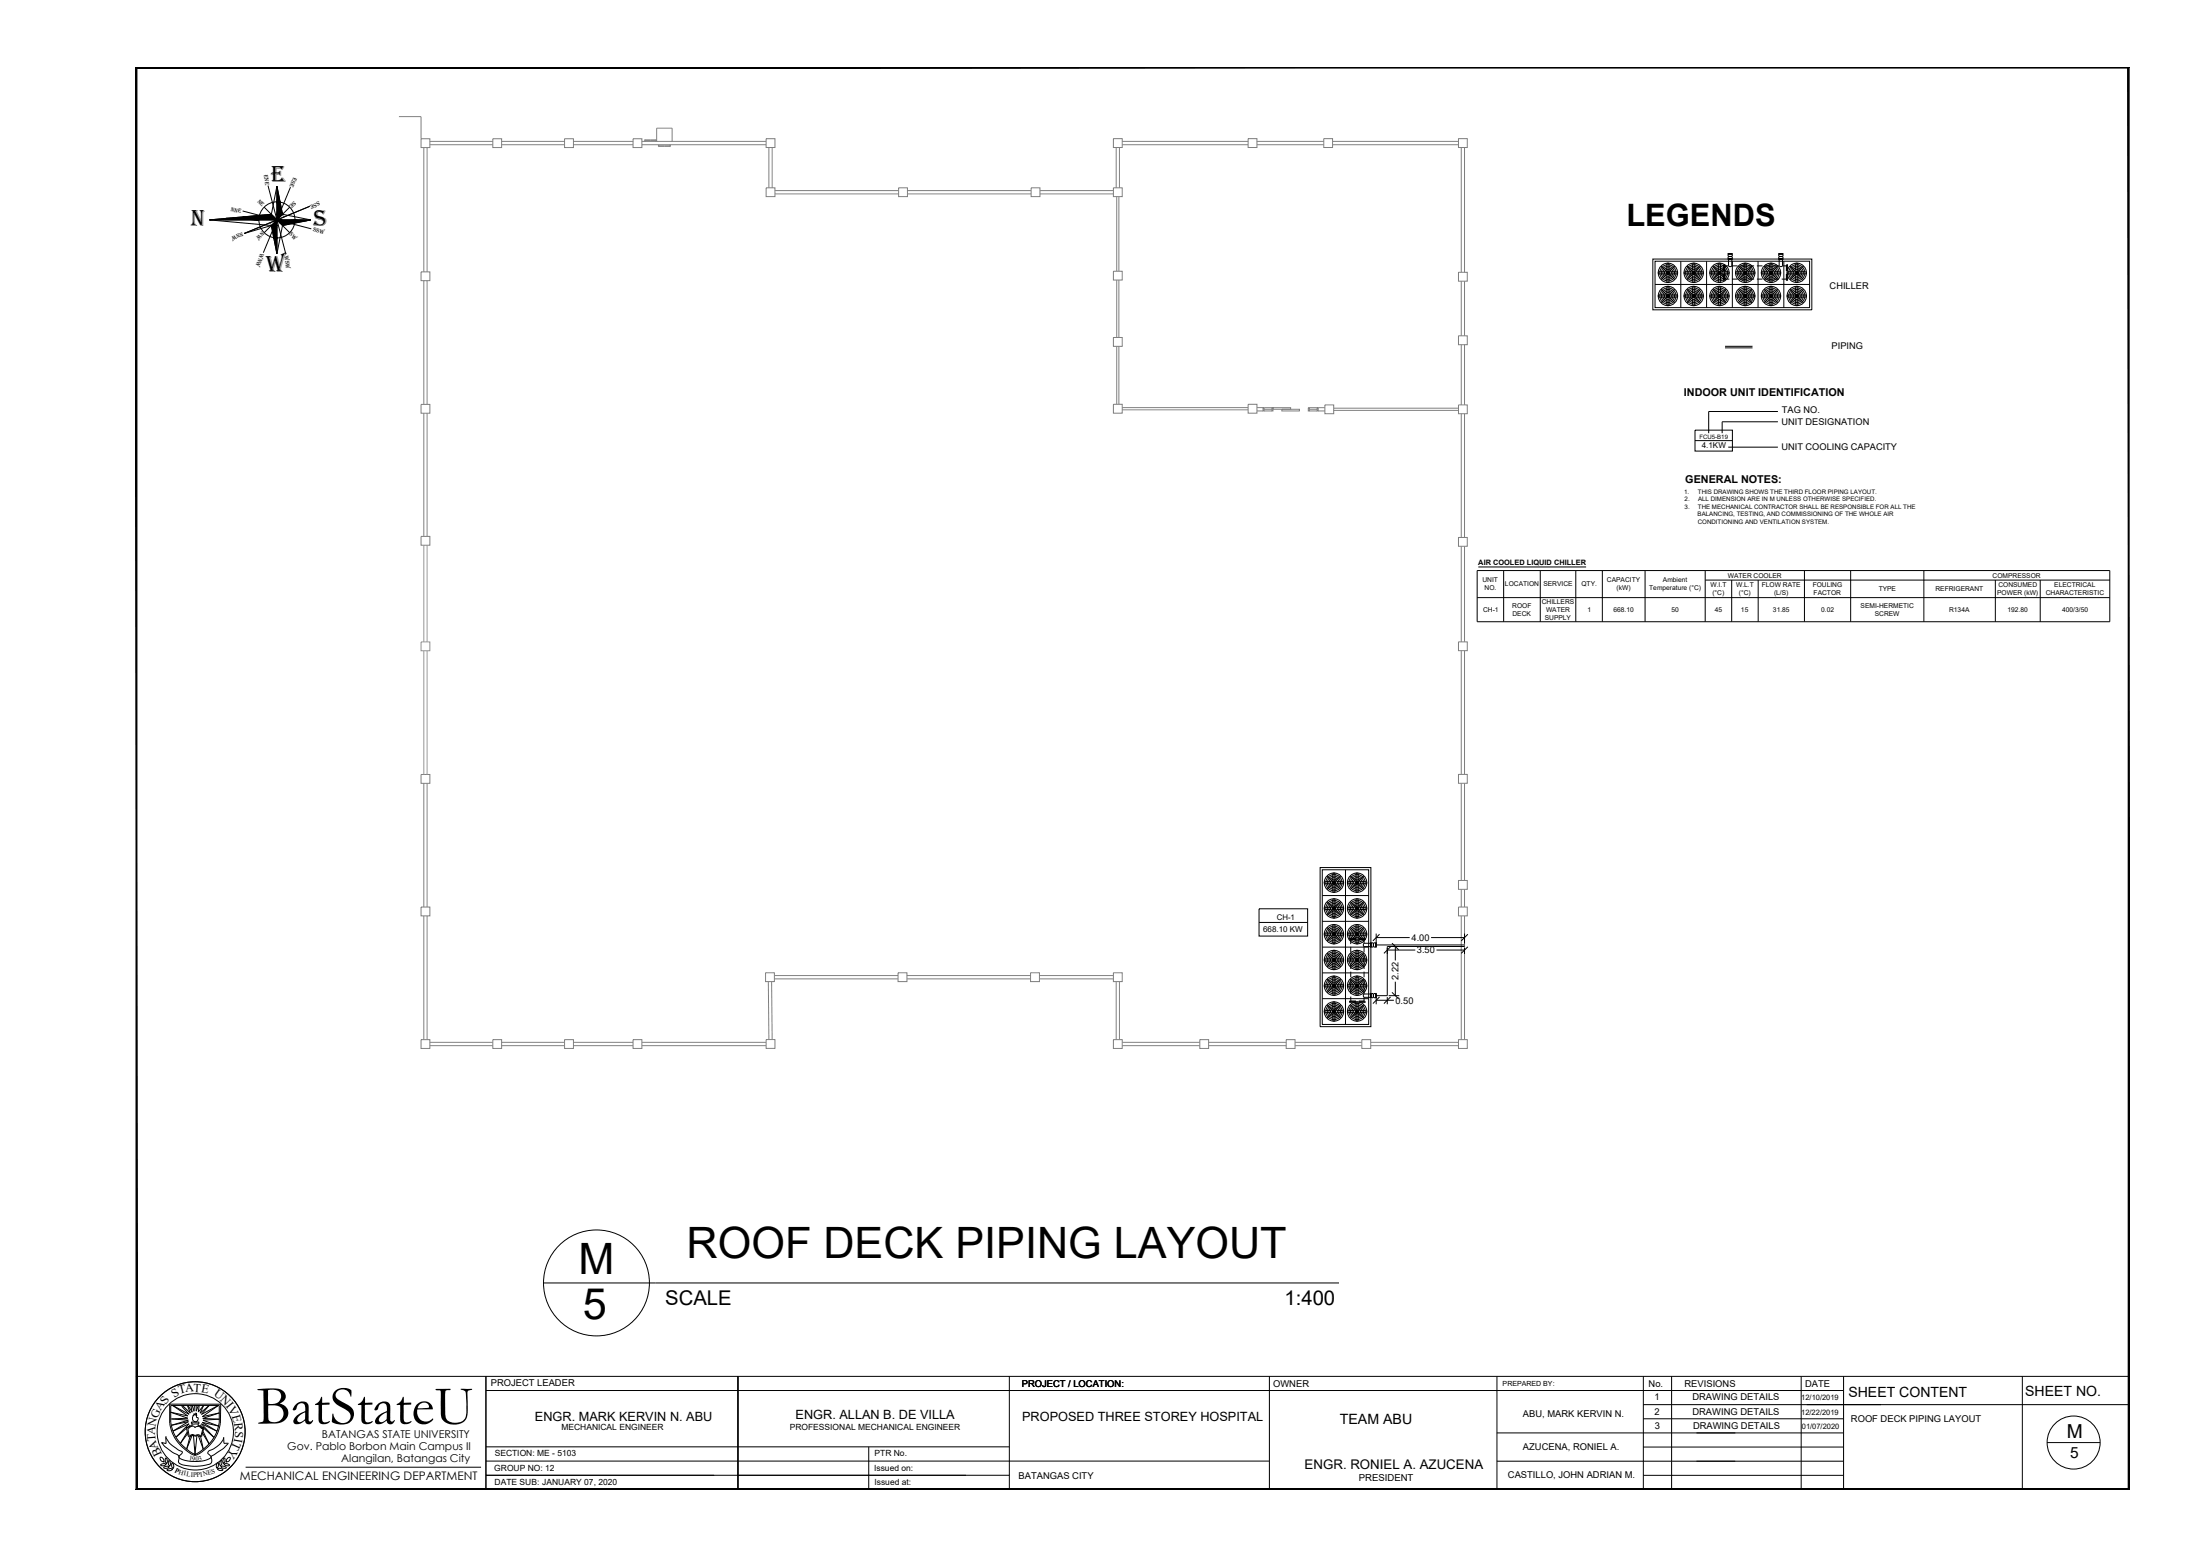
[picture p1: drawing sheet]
<svg xmlns="http://www.w3.org/2000/svg" width="420mm" height="297mm" viewBox="0 0 420 297" stroke-linecap="round" stroke-linejoin="round" font-family="sans-serif">
<!-- layer: 0 -->
<g fill="none" stroke="#808080" stroke-width=".19">
<path d="M76.2 22.3h4.2v4.2M80.4 26.5h1.7v1.7h-1.7zM80.9 28.2v23.7M81.6 28.2v23.7M82.1 27.6h12M82.1 27h12M94.1 26.5h1.7v1.7h-1.7zM95.8 27.6h12M95.8 27h12M107.8 26.5h1.7v1.7h-1.7zM109.5 27.6h11.4M109.5 27h11.4"/>
<path d="M120.9 26.5h1.7v1.7h-1.7zM122.6 27.6h23.7M122.6 27h23.7M123.2 26.8h2.1M123.2 26.7v.3M125.3 26.7v.3M125.4 26.7h-2.3v.3M125.8 27.6v.4v-.4M125.8 27.9h2.1M127.9 27.6v.4l.1-.4M128.4 27v-2.5h-3v2.5M146.3 26.5h1.7v1.7h-1.7z"/>
<path d="M146.3 35.9h1.7v1.6h-1.7zM146.8 28.2v7.7M147.5 28.2v7.7M148 37h23.6M148 36.4h23.6M171.6 35.9h1.7v1.6h-1.7zM173.3 37h23.6M173.3 36.4h23.6M196.9 35.9h1.7v1.6h-1.7zM198.6 37h14M198.6 36.4h14M212.6 35.9h1.7v1.6h-1.7z"/>
<path d="M212.6 26.5h1.7v1.7h-1.7zM213.2 28.2v7.7M213.3 37.5v14.3M213.7 37.5v14.3M213.8 28.2v7.7M214.3 27.6h24.1M214.3 27h24.1M238.4 26.5h1.7v1.7h-1.7zM240.1 27.6h12.7M240.1 27h12.7M252.8 26.5h1.7v1.7h-1.7zM254.5 27.6h24"/>
<path d="M254.5 27h24M278.5 26.5h1.7v1.7h-1.7zM279.1 28.2v23.8M279.7 28.2v23.8M80.4 51.9h1.7v1.7h-1.7zM80.9 53.6v23.6M81.6 53.6v23.6M212.6 51.8h1.7v1.7h-1.7zM213.3 53.5v10.9M213.7 53.5v10.9M278.5 52h1.7v1.7h-1.7zM279.1 53.7v10.4"/>
<path d="M279.7 53.7v10.4M80.4 77.2h1.7v1.7h-1.7zM80.9 78.9v23.5M81.6 78.9v23.5M212.6 64.4h1.7v1.7h-1.7zM212.6 77.2h1.7v1.7h-1.7zM213.3 66.1v11.1M213.7 66.1v11.1M214.3 78.2h24.1M214.3 77.8h24.1M238.4 77.2h1.7v1.7h-1.7zM240.1 77.8h1.1"/>
<path d="M240.1 78.5h1.1M241.2 77.8h.2v.7h-.2zM241.4 77.8h1.5M241.4 78.1h1.5M241.4 78.5h1.5M242.9 77.8h.2v.7h-.2zM243.1 77.8h3.4v.3h-3.4zM244.8 78.1h3.4v.4h-3.4zM249.9 77.8h.2v.7h-.2zM250.1 77.8h1.4M250.1 78.1h1.4M250.1 78.5h1.4"/>
<path d="M251.5 77.8h.3v.7h-.3zM251.8 77.8h1.2M251.8 78.5h1.2M253 77.3h1.7v1.7h-1.7zM254.7 78.3h23.8M254.7 77.9h23.8M278.5 64.1h1.7v1.7h-1.7zM278.5 77.3h1.7v1.7h-1.7zM279.1 65.8v11.5M279.1 79v23.6M279.7 65.8v11.5M279.7 79v23.6"/>
<path d="M80.4 102.4h1.7v1.7h-1.7zM278.5 102.6h1.7v1.7h-1.7zM279.1 104.3v18.2M279.7 104.3v18.2M278.5 122.5h1.7v1.7h-1.7zM279.1 124.2v23.6M279.7 124.2v23.6M80.4 147.8h1.7v1.7h-1.7zM80.9 149.5v23.7M81.6 149.5v23.7M278.5 147.8h1.7v1.7h-1.7zM279.1 149.5v18.6"/>
<path d="M279.7 149.5v18.6M80.4 173.2h1.7v1.6h-1.7zM80.9 174.8v23.7M81.6 174.8v23.7M278.5 173.2h1.7v1.6h-1.7zM278.5 168.1h1.7v1.7h-1.7zM279.1 169.8v3.4M279.1 174.8v23.7M279.7 169.8v3.4M279.7 174.8v23.7M80.4 198.5h1.7v1.6h-1.7zM82.1 199.6h12"/>
<path d="M82.1 199h12M94.1 198.5h1.7v1.6h-1.7zM95.8 199.6h12M95.8 199h12M107.8 198.5h1.7v1.6h-1.7zM109.5 199.6h11.4M109.5 199h11.4M120.9 198.5h1.7v1.6h-1.7zM122.6 199.6h23.7M122.6 199h23.7M146.2 185.7h1.7v1.7h-1.7zM146.3 198.5h1.7v1.6h-1.7z"/>
<path d="M146.7 187.4l.1 11.1M147.4 187.4l.1 11M147.9 186.9h23.6M147.9 186.2h23.6M171.5 185.7h1.7v1.7h-1.7zM173.2 186.9h23.6M173.2 186.2h23.6M196.8 185.7h1.7v1.7h-1.7zM198.5 186.9h14.1M198.5 186.2h14.1M212.6 185.7h1.7v1.7h-1.7zM212.6 198.5h1.7v1.6h-1.7z"/>
<path d="M213.2 187.4v11.1M213.8 187.4v11.1M214.3 199.6h14.8M214.3 199h14.8M229.1 198.5h1.7v1.6h-1.7zM230.8 199.6h14.8M230.8 199h14.8M245.6 198.5h1.7v1.6h-1.7zM247.3 199.6h12.8M247.3 199h12.8M260.1 198.5h1.7v1.6h-1.7zM261.8 199.6h16.7"/>
<path d="M261.8 199h16.7M278.5 198.5h1.7v1.6h-1.7z"/>
</g>
<path d="M80.9 104.1v18.4M81.6 104.1v18.4M80.4 122.5h1.7v1.7h-1.7zM80.9 124.2v23.6M81.6 124.2v23.6" fill="none" stroke="#989898" stroke-width=".19"/>
<!-- layer: 12- EQUIPMENT PIPING -->
<g fill="none" stroke="#000" stroke-width=".19">
<path d="M315.7 49.5h30.3v9.6h-30.3zM316.1 49.9h29.5v8.8h-29.5zM316.1 54.3h29.5M316.7 56.5l.2 .2M316.7 52.1l.2 .2M316.9 51.9h1.1l.2 .2M316.9 56.3h1.1l.2 .2-.2 .2h-1.1M316.9 56.3l-.2 .2M316.9 51.9l-.2 .2M317.2 55.2l2.6 2.6M317.2 50.8l2.6 2.6M318.2 52.2h.1"/>
<path d="M318.2 52.1h.1M318.2 52.1l-.2 .2h-1.1M318.2 52.2l.3 .2M318.3 56.6h-.1l.1 .1 .2 .1v-.1M318.3 57l.2-.2 .2 .2v1.2l-.2 .2-.2-.3v-1.1M318.3 56l.3 .2 .1-.2v-1.1l-.2-.2-.2 .2v1.1M318.3 52.6l.3-.2 .1 .2v1.1l-.2 .2-.2-.2v-1.1M318.5 56.3v-.1l-.2 .1-.1 .1h.1M318.5 51.9v-.1l-.2 .1-.1 .1h.1M318.5 52.3v.1M318.6 56.3v-.1l.2 .1v.1h-.1M318.6 51.9v-.1l.2 .1v.1h-.1"/>
<path d="M318.6 52.3v.1M318.7 56.6h.1v.1l-.2 .1v-.1M318.7 52.2h.2M318.7 50.4v1.2l-.1 .2-.3-.2M318.7 50.5l-.2-.3-.2 .3v1.1M318.8 52.2l-.2 .2M318.9 52.1h.1M318.9 52.1l.1-.2h1.2l.2 .2-.2 .2h-1.2l-.1-.2M319.8 55.2l-2.6 2.6M319.8 50.8l-2.6 2.6M320.4 56.5l-.2-.2h-1.2l-.1 .2 .1 .2h1.2l.2-.2M321 49.9v8.8"/>
<path d="M321.6 56.5l.2 .2M321.6 56.5l.2-.2h1.2l.2 .2-.2 .2h-1.2M321.6 52.1l.2 .2h1.2l.2-.2M321.8 51.9h1.2l.2 .2M321.8 51.9l-.2 .2M322.2 55.2l2.6 2.6M322.2 50.8l2.6 2.6M323.1 52.2h.2M323.2 52.1h.1M323.2 52.2l.2 .2M323.3 56v-1.1l.2-.2 .2 .2v1.1l-.2 .2M323.3 56.6h-.1v.1l.2 .1v-.1"/>
<path d="M323.3 56l.2 .2M323.3 51.6l.2 .2M323.4 56.3v-.1l-.2 .1v.1h.1M323.4 51.9v-.1l-.2 .1v.1h.1M323.4 52.3v.1M323.4 56.8h.1M323.4 56.2h.1M323.4 51.8h.1M323.4 52.4h.1M323.5 56.8l-.2 .2M323.5 52.4l-.2 .2M323.5 56.8l.2 .2v1.2l-.2 .2-.2-.3v-1.1"/>
<path d="M323.5 52.4l.2 .2v1.1l-.2 .2-.2-.2v-1.1M323.5 56.3v-.1l.2 .1 .1 .1h-.2M323.5 51.9v-.1l.2 .1 .1 .1h-.2M323.5 52.3v.1M323.6 56.6h.2l-.1 .1-.2 .1v-.1M323.6 52.2h.2M323.7 50.4v1.2l-.2 .2M323.7 50.5l-.2-.3-.2 .3v1.1M323.8 52.2l-.3 .2M323.8 52.1h.1M323.8 52.1l.2-.2h1.1l.2 .2-.2 .2h-1.1l-.2-.2M324.8 55.2l-2.6 2.6"/>
<path d="M324.8 50.8l-2.6 2.6M325.3 56.5l-.2-.2h-1.1l-.2 .2 .2 .2h1.1l.2-.2M325.9 49.9v8.8M326.5 56.5l.3 .2M326.5 56.5l.2-.2h1.2l.2 .2-.2 .2h-1.2M326.5 52.1l.2 .2h1.2l.2-.2M326.7 51.9h1.2l.2 .2M326.8 51.9l-.3 .2M327.1 55.2l2.6 2.6M327.1 50.8l2.6 2.6M328.1 56.6h.1M328.1 56.4h.1"/>
<path d="M328.1 52h.1M328.1 52.2h.1M328.1 52.1h.1M328.1 56.6l.2 .2v-.1M328.1 52.2l.2 .2M328.2 54.7h.2l.2 .2v1.1l-.2 .2-.2-.2zM328.2 56.9h.3l.1 .1v1.1l-.2 .3-.2-.3zM328.2 52.4h.3l.1 .2v1.1l-.2 .2-.2-.2zM328.3 56.3v-.1l-.2 .2M328.3 51.9v-.1l-.2 .2M328.3 52.3v.1M328.4 56.8h.1"/>
<path d="M328.4 56.2h.1M328.4 51.8h.1M328.4 52.4h.1M328.5 56.3v-.1l.1 .1 .1 .1h-.1M328.5 51.9v-.1l.1 .1 .1 .1h-.1M328.5 52.3v.1M328.6 56.6h.1l-.1 .1-.1 .1v-.1M328.6 52.2h.1M328.6 50.5l-.2-.3-.2 .3v1.1l.2 .2M328.6 50.4v1.2l-.2 .2M328.7 52.1h.1M328.7 52.2l-.2 .2"/>
<path d="M328.7 52.1l.2-.2h1.1l.2 .2-.2 .2h-1.1l-.2-.2M329.2 52.3v1.2h.2v-1.2v1h.9M329.7 55.2l-2.6 2.6M329.7 50.8l-2.6 2.6M330 48.4l.9 .1zM330 49.4l.9 .1zM330 49.5h.9M330 48.5h.9M330.1 48.5v.4M330.1 49h.7h-.7M330.1 49h.1M330.1 49v.4"/>
<path d="M330.1 50.8h-.7v1v-1.3h-.2v1.3M330.1 50.8v-1.3h.7v1.3M330.1 50.8a.42 .42 0 0 0 .7 0M330.2 56.5l-.2-.2h-1.1l-.2 .2 .2 .2h1.1l.2-.2M330.8 50.8h1M330.8 49v.4M330.8 48.5v.4M330.8 53.3h1M330.8 49.9v8.8M331.5 56.5l.2 .2M331.5 52.1l.2 .2h1.1M331.6 56.7h1.2"/>
<path d="M331.6 51.9h1.2M331.7 51.9l-.2 .2M332 55.2l2.6 2.6M332 50.8l2.6 2.6M332.4 53.3h1M332.4 50.8h1M332.8 56.3h-1.1l-.2 .2M332.8 56.3l.2 .2-.2 .2M332.8 51.9l.2 .2M333 56.6h.1M333 56.4h.1M333 52h.1"/>
<path d="M333 52.2h.1M333 52.1l-.2 .2M333 52.1h.1M333 56.6l.2 .2v-.1M333 52.2l.2 .2M333.2 56.9l.1-.1 .2 .2v1.1l-.2 .3-.2-.3zM333.2 52.4h.1l.2 .2v1.1l-.2 .2-.2-.2zM333.2 54.7h.1l.2 .2v1.1l-.2 .2-.2-.2zM333.2 56.3v-.1l-.2 .2M333.2 51.9v-.1l-.2 .2M333.2 52.3v.1M333.4 51.8v.1"/>
<path d="M333.4 52.3v.1M333.4 56.2v.1M333.4 56.7v.1M333.4 56.2l.2 .2h-.1M333.4 51.8l.2 .2h-.1M333.5 56.6h.1l-.2 .2M333.5 52.2h.1M333.5 50.4v1.2l-.2 .2-.2-.2v-1.1l.2-.3 .2 .3M333.6 52.1h.1M333.6 52.2l-.2 .2M333.6 52.1l.2-.2h1.1l.3 .2-.2 .2h-1.2l-.2-.2M333.9 53.3h1.1"/>
<path d="M333.9 50.8h1.1M334.6 55.2l-2.6 2.6M334.6 50.8l-2.6 2.6M335.2 56.5l-.2-.2h-1.2l-.2 .2 .2 .2h1.1l.3-.2M335.5 53.3h1.1M335.5 50.8h1.1M335.8 49.9v8.8M336.4 56.5l.2 .2M336.4 52.1l.2 .2h1.1M336.6 56.7h1.1M336.6 51.9h1.1M336.6 51.9l-.2 .2"/>
<path d="M336.9 55.2l2.6 2.6M336.9 50.8l2.6 2.6M337.1 53.3h1.1M337.1 50.8h1.1M337.7 56.3h-1.1l-.2 .2M337.7 56.3l.2 .2-.2 .2M337.7 51.9l.2 .2M337.9 56.6h.1M337.9 56.4h.1M337.9 52h.1M337.9 52.2h.1M337.9 52.1l-.2 .2"/>
<path d="M337.9 52.1h.1M337.9 56.6l.3 .2-.1-.1M337.9 52.2l.3 .2M338 50.5v1.1M338 52.6v1.1M338 54.9v1.1M338 57v1.1M338 54.9l.2-.2 .2 .2v1.1l-.2 .2M338 50.5l.2-.3 .2 .3M338 56l.2 .2M338 51.6l.2 .2M338.1 56.3l.1-.1-.3 .2"/>
<path d="M338.1 51.9l.1-.1-.3 .2M338.1 52.3v.1M338.2 56.8h.1M338.2 56.2h.1M338.2 51.8h.1M338.2 52.4h.1M338.2 56.8l-.2 .2M338.2 52.4l-.2 .2M338.2 56.8l.2 .2v1.2l-.2 .2-.2-.3M338.2 52.4l.2 .2v1.1l-.2 .2-.2-.2M338.3 51.8v.1M338.3 52.3v.1"/>
<path d="M338.3 56.2v.1M338.3 56.7v.1M338.3 56.2l.2 .2M338.3 51.8l.2 .2M338.4 56.6h.1M338.4 56.4h.1M338.4 52h.1M338.4 52.2h.1M338.4 50.4v1.2l-.2 .2M338.5 52.1h.1M338.5 56.5h.1M338.5 56.6l-.2 .2"/>
<path d="M338.5 52.2l-.2 .2M338.5 56.5l.2-.2h1.2l.2 .2M338.5 52.1l.2-.2h1.2l.2 .2-.2 .2h-1.2l-.2-.2M338.7 53.3h1M338.7 50.8h1.1M339.5 55.2l-2.6 2.6M339.5 50.8l-2.6 2.6M339.7 49.5h.9M339.7 49.4l.9 .1zM339.7 48.5h.9M339.7 48.4l.9 .1zM339.8 48.5v.4"/>
<path d="M339.8 50.8v-1.3h.6v1.3M339.8 50.8a.42 .42 0 0 0 .6 0M339.8 49v.4M340.1 56.5l-.2 .2h-1.2l-.2-.2M340.4 50.8h.8v1v-1.3h.2v1.3M340.4 49l.1 .4M340.4 49h-.6h.6M340.4 49h.1M340.5 48.5l-.1 .4M340.7 49.9v8.8M341.3 56.5l.2 .2M341.3 52.1l.2 .2h1.2l.1-.2"/>
<path d="M341.4 52.3v1.2h-.2v-1.2v1h-.9M341.5 51.9h1.2l.1 .2M341.5 51.9l-.2 .2M341.8 55.2l2.6 2.6M341.8 50.8l2.6 2.6M342.8 56.6h.2M342.8 56.4h.2M342.8 52h.2M342.8 52.2h.2M342.8 52.1h.1M342.8 56.5h.1M342.8 56.5l-.1-.2h-1.2l-.2 .2"/>
<path d="M342.8 56.5l-.1 .2h-1.2M342.8 56.6l.3 .2v-.1M342.8 52.2l.3 .2M343 56.9h.3v.1l.1 1.1-.3 .3-.2-.3zM343 52.4h.3v.2l.1 1.1-.3 .2-.2-.2zM343 54.7h.1l.3 .2-.1 1.1-.1 .2-.3-.2zM343.1 56.3v-.1l-.3 .2M343.1 51.9v-.1l-.3 .2M343.1 52.3v.1M343.1 56.8h.1M343.1 56.2h.1M343.1 51.8h.1"/>
<path d="M343.1 52.4h.1M343.2 56.3v-.1l.3 .2M343.2 51.9v-.1l.3 .2M343.2 52.3v.1M343.3 56.6h.2M343.3 56.4h.2M343.3 52h.2M343.3 52.2h.2M343.3 50.4v1.2l-.1 .2M343.4 50.5l-.3-.3-.2 .3v1.1l.2 .2M343.5 52.1h.1M343.5 56.5h.1"/>
<path d="M343.5 56.6l-.3 .2v-.1M343.5 52.2l-.3 .2M343.5 52.1l.1 .2h1.2M343.5 52.1l.1-.2h1.2l.2 .2-.2 .2M344.4 55.2l-2.6 2.6M344.4 50.8l-2.6 2.6M344.8 56.3l.2 .2M344.8 56.3h-1.2l-.1 .2M345 56.5l-.2 .2h-1.2l-.1-.2M252.1 165.6h9.7v30.4h-9.7zM252.5 166h8.9v29.6h-8.9zM252.5 171h8.9"/>
<path d="M252.5 175.9h8.9M253.1 173.6h1.1M253.1 178.5h1.1M253.4 167.2l2.7 2.6M253.4 172.1l2.7 2.6M253.4 177l2.7 2.6M254.4 168.4h.2M254.4 168.5l-.2-.2h-1.1l-.2 .2 .2 .2M254.4 168.5l-.2 .2h-1.1M254.4 173.4l-.2-.2h-1.1l-.2 .2 .2 .2M254.4 173.4l-.2 .2M254.4 178.3l-.2-.2h-1.1l-.2 .2 .2 .2"/>
<path d="M254.4 178.4l-.2 .1M254.4 168.5h.1M254.4 173.4h.1M254.4 178.3v.1M254.5 180l.1-1.2 .2-.1 .2 .1v1.2M254.6 168l.1 .2M254.6 180l.2 .2 .2-.2M254.6 168.6h-.1l.2 .2M254.6 173.5h-.1l.2 .2v-.1M254.6 178.4h-.1l.2 .2v-.1M254.6 176.6l.2-.1 .2 .2v1.1l-.2 .2-.3-.2zM254.7 178.2v-.2l-.2 .3h.1"/>
<path d="M254.7 168.2v.1M254.7 168.7v.1M254.7 173.1v.1M254.7 168.2l-.2 .2M254.7 173.1l-.2 .2h.1M254.7 168.2h.1M254.7 173.1h.1M254.8 166.7l-.2 .2-.1 1.1M254.8 171.6l-.2 .2-.1 1.1 .2 .2M254.8 166.7l.2 .2v1.1M254.8 171.6l.2 .2v1.1l-.2 .2M254.8 178.2v-.2l.2 .1 .1 .2h-.2"/>
<path d="M254.8 168.2v.1M254.8 168.7v.1M254.8 173.1v.1M254.8 168.2l.3 .2M254.8 173.1l.3 .2h-.2M254.9 168.6h.2l-.3 .2M254.9 173.5h.2l-.1 .1-.2 .1v-.1M254.9 178.4h.2l-.1 .2h-.2v-.1M254.9 168.4h.2M255 168l-.2 .2M255 170.1l-.2 .2-.3-.2 .1-1.1 .1-.2 .3 .2v1.1M255 175.1l-.2 .2-.3-.2 .1-1.2 .1-.2 .3 .2v1.2"/>
<path d="M255.1 168.5h.1M255.1 173.4h.1M255.1 178.3v.1M255.1 173.4l.2-.2h1.1l.2 .2-.2 .2h-1.2M255.1 173.4l.2 .2M255.1 178.3l.2-.2h1.1l.2 .2-.2 .2M255.1 178.4l.2 .1M255.1 168.3h1.3l.2 .2-.2 .2h-1.2l-.1-.2zM255.2 178.5h1.2M256.1 167.2l-2.7 2.6M256.1 172.1l-2.7 2.6M256.1 177l-2.7 2.6"/>
<path d="M257 166v29.6M257.4 168.4l1.3-.1 .2 .2-.2 .2h-1.1l-.3-.2zM257.5 178.5h1.2M257.9 167.2l2.6 2.6M257.9 172.1l2.6 2.6M257.9 177l2.6 2.6M258.9 168.4h.1M258.9 173.4l-.2-.2h-1.2l-.2 .2 .3 .2h1.1M258.9 173.4l-.2 .2M258.9 178.3l-.2-.2h-1.2l-.2 .2 .3 .2M258.9 178.4l-.2 .1M258.9 168.5h.1"/>
<path d="M258.9 173.4h.1M258.9 178.3v.1M259 170.1l.2 .2 .2-.2v-1.1l-.2-.2-.2 .2v1.1M259 175.1l.2 .2 .2-.2v-1.2l-.2-.2-.2 .2v1.2M259 180l.2 .2 .2-.2M259 179.1h-1.2v.2h1.2h-1v.9M259 168l.2 .2M259 168.6h-.1l.2 .2M259 173.5h-.1l.1 .1 .1 .1v-.1M259 178.4h-.1l.1 .2h.1v-.1M259 176.6l.2-.1 .2 .2v1.1l-.2 .2-.2-.2zM259.1 178.2v-.2l-.1 .1-.1 .2h.1"/>
<path d="M259.1 168.2v.1M259.1 168.7v.1M259.1 173.1v.1M259.1 168.2l-.2 .2M259.1 173.1l-.2 .2h.1M259.2 168.2h.1M259.2 173.1h.1M259.2 166.7l-.2 .2v1.1M259.2 171.6l-.2 .2v1.1l.2 .2M259.2 166.7l.2 .2v1.1M259.2 171.6l.2 .2v1.1l-.2 .2M259.2 178.2l.1-.2 .1 .1 .1 .2h-.1"/>
<path d="M259.2 168.2v.1M259.2 168.7v.1M259.2 173.1v.1M259.3 168.2l.2 .2M259.3 173.1l.2 .2h-.1M259.4 168.6h.1l-.2 .2M259.4 173.5h.1l-.1 .1-.1 .1-.1-.1M259.4 178.4h.1l-.1 .2h-.1l-.1-.1M259.4 168.4h.1M259.4 180v-1.2l-.2-.1-.2 .1v1.2M259.4 168l-.2 .2M259.5 173.4l.2 .2"/>
<path d="M259.5 178.4l.2 .1M259.5 168.5h.1M259.5 173.4h.1M259.5 178.3v.1M259.5 179.1h1.2v.2h-1.2h1v.8h1.3v.6h-1.3M259.7 178.5h1.1M260.5 167.2l-2.6 2.6M260.5 172.1l-2.6 2.6M260.5 177l-2.6 2.6M260.8 168.3h-1.1l-.2 .2M260.8 173.2h-1.1l-.2 .2M260.8 178.1h-1.1l-.2 .2"/>
<path d="M260.8 168.3l.2 .2-.2 .2h-1.1l-.2-.2M260.8 173.2l.2 .2-.2 .2h-1.1M260.8 178.1l.2 .2-.2 .2M261.8 180l.1 .8zM262.7 180l.1 .8zM262.8 180v.8M252.5 180.8h8.9M252.5 185.7h8.9M252.5 190.6h8.9M253.1 183.5h1.1M253.1 188.4l-.2-.2 .2-.2h1.1l.2 .2-.2 .2h-1.1M253.1 193.3l-.2-.2 .2-.2h1.1l.2 .2-.2 .2h-1.1"/>
<path d="M253.4 182l2.7 2.6M253.4 186.9l2.7 2.6M253.4 191.8l2.7 2.6M254.2 183.5l.2-.2-.2-.2h-1.1l-.2 .2 .2 .2M254.5 194.7l.1-1.1 .2-.2 .2 .2v1.2M254.6 194.7l.2 .2 .2-.2M254.6 183.3h-.1l.2 .3v-.2M254.6 188.3l-.1-.1v.2l.2 .1v-.1M254.6 193.2h-.1v.1l.2 .1v-.1M254.6 181.5l.2-.1 .2 .2v1.2l-.2 .2-.3-.2zM254.6 186.4l.2-.1 .2 .2v1.2l-.2 .2-.3-.2zM254.6 191.3l.2-.1 .2 .3v1.1l-.2 .2-.3-.2z"/>
<path d="M254.7 183.1v-.1l-.2 .2h.1M254.7 188v-.1l-.2 .2h.1M254.7 192.9v-.1l-.2 .2h.1M254.8 183.1v-.1h.2l.1 .2h-.2M254.8 188v-.1l.2 .1 .1 .1h-.2M254.8 192.9v-.1l.2 .1 .1 .1h-.2M254.9 183.3h.2l-.1 .2-.2 .1v-.2M254.9 188.3l.2-.1-.3 .3v-.1M254.9 193.2h.2l-.3 .2v-.1M255 184.9l-.2 .2-.3-.2 .1-1.1 .1-.2 .3 .2v1.1M255 189.8l-.2 .2-.3-.2 .1-1.1 .1-.2 .3 .2v1.1M255.1 188h1.3l.2 .2-.2 .2h-1.1l-.2-.2z"/>
<path d="M255.1 193l1.3-.1 .2 .2-.2 .2h-1.1l-.2-.2zM255.2 183.5h1.2M255.3 183.5l-.2-.2 .2-.2h1.1l.2 .2-.2 .2M256.1 182l-2.7 2.6M256.1 186.9l-2.7 2.6M256.1 191.8l-2.7 2.6M257.4 188h1.3l.2 .2-.2 .2h-1.1l-.3-.2zM257.4 192.9h1.3l.2 .2-.2 .2h-1.1l-.3-.2zM257.5 183.5h1.2M257.9 182l2.6 2.6M257.9 186.9l2.6 2.6M257.9 191.8l2.6 2.6"/>
<path d="M258 190.2v.9h1h-1.2v.2h1.2M258 180.7v1.1M258 182.3v1.1M258 183.9v1.1M258 185.5v1M258 187.1v1M258 188.7v1M258.7 183.5l.2-.2-.2-.2h-1.2l-.2 .2 .3 .2M259 184.9l.2 .2 .2-.2v-1.1l-.2-.2-.2 .2v1.1M259 189.8l.2 .2 .2-.2v-1.1l-.2-.2-.2 .2v1.1M259 194.7l.2 .2 .2-.2M259 183.3h-.1l.1 .2 .1 .1v-.2"/>
<path d="M259 188.3l-.1-.1 .1 .2 .1 .1v-.1M259 193.2h-.1l.1 .1 .1 .1v-.1M259 181.5l.2-.1 .2 .2v1.2l-.2 .2-.2-.2zM259 186.4l.2-.1 .2 .3v1.1l-.2 .2-.2-.2zM259 191.3l.2-.1 .2 .3v1.1l-.2 .2-.2-.2zM259.1 183.1v-.1h-.1l-.1 .2h.1M259.1 188v-.1l-.1 .1-.1 .1h.1M259.1 192.9v-.1l-.1 .1-.1 .1h.1M259.2 183.1l.1-.1h.1l.1 .2h-.1M259.2 188l.1-.1 .1 .1 .1 .1h-.1M259.2 192.9l.1-.1 .1 .1 .1 .1h-.1M259.4 183.3h.1l-.1 .2-.1 .1-.1-.2"/>
<path d="M259.4 188.3l.1-.1-.1 .2-.1 .1-.1-.1M259.4 193.2h.1l-.1 .1-.1 .1-.1-.1M259.4 194.7v-1.1l-.2-.2-.2 .2v1.2M259.7 183.5h1.1M260.5 182l-2.6 2.6M260.5 186.9l-2.6 2.6M260.5 191.8l-2.6 2.6M260.5 180.1a.42 .42 0 0 0 0 .6M260.5 189.8a.42 .42 0 0 0 0 .6M260.5 190.4v.7h-1h1.2v.2h-1.2M260.5 189.8h1.3v.6h-1.3M260.5 180.7v1.1"/>
<path d="M260.5 182.3v1.1M260.5 183.9v1.1M260.5 185.5v1M260.5 187.1v1M260.5 188.7v1.1M260.8 183.1h-1.1l-.2 .1 .2 .3M260.8 183.1l.2 .2-.2 .2M260.8 188l.2 .2-.2 .2h-1.1l-.2-.2 .2-.2h1.1M260.8 192.9l.2 .2-.2 .2h-1.1l-.2-.2 .2-.2h1.1M261.8 189.6l.1 .9zM261.9 180l.4 .1M261.9 189.7h.4"/>
<path d="M261.9 190.4h.5M262.3 189.7v.7zM262.3 180.7h-.4M262.3 180.1v.6M262.3 180.7h.1M262.4 180l-.1 .1M262.4 189.7h-.1M262.4 180.7h.3M262.4 190.4h.3M262.7 189.6l.1 .9zM262.7 180l-.3 .1M262.7 189.7h-.3"/>
<path d="M262.8 189.6v.9"/>
<circle cx="318.5" cy="56.5" r=".21"/>
<circle cx="318.5" cy="52.1" r=".21"/>
<circle cx="318.5" cy="56.5" r=".66"/>
<circle cx="318.5" cy="52.1" r=".66"/>
<circle cx="318.5" cy="56.5" r=".96"/>
<circle cx="318.5" cy="52.1" r=".96"/>
<circle cx="318.5" cy="52.1" r="1.25"/>
<circle cx="318.5" cy="56.5" r="1.25"/>
<circle cx="318.5" cy="56.5" r="1.55"/>
<circle cx="318.5" cy="52.1" r="1.55"/>
<circle cx="318.5" cy="56.5" r="1.85"/>
<circle cx="318.5" cy="52.1" r="1.85"/>
<circle cx="323.5" cy="56.5" r=".21"/>
<circle cx="323.5" cy="52.1" r=".21"/>
<circle cx="323.5" cy="56.5" r=".66"/>
<circle cx="323.5" cy="52.1" r=".66"/>
<circle cx="323.5" cy="56.5" r=".96"/>
<circle cx="323.5" cy="52.1" r=".96"/>
<circle cx="323.5" cy="56.5" r="1.25"/>
<circle cx="323.5" cy="52.1" r="1.25"/>
<circle cx="323.5" cy="56.5" r="1.55"/>
<circle cx="323.5" cy="52.1" r="1.55"/>
<circle cx="323.5" cy="56.5" r="1.85"/>
<circle cx="323.5" cy="52.1" r="1.85"/>
<circle cx="328.4" cy="56.5" r=".21"/>
<circle cx="328.4" cy="52.1" r=".21"/>
<circle cx="328.4" cy="56.5" r=".66"/>
<circle cx="328.4" cy="52.1" r=".66"/>
<circle cx="328.4" cy="56.5" r=".96"/>
<circle cx="328.4" cy="52.1" r=".96"/>
<circle cx="328.4" cy="52.1" r="1.25"/>
<circle cx="328.4" cy="56.5" r="1.25"/>
<circle cx="328.4" cy="56.5" r="1.55"/>
<circle cx="328.4" cy="52.1" r="1.55"/>
<circle cx="328.4" cy="56.5" r="1.85"/>
<circle cx="328.4" cy="52.1" r="1.85"/>
<circle cx="333.3" cy="56.5" r=".21"/>
<circle cx="333.3" cy="52.1" r=".21"/>
<circle cx="333.3" cy="56.5" r=".66"/>
<circle cx="333.3" cy="52.1" r=".66"/>
<circle cx="333.3" cy="56.5" r=".96"/>
<circle cx="333.3" cy="52.1" r=".96"/>
<circle cx="333.3" cy="56.5" r="1.25"/>
<circle cx="333.3" cy="52.1" r="1.25"/>
<circle cx="333.3" cy="56.5" r="1.55"/>
<circle cx="333.3" cy="52.1" r="1.55"/>
<circle cx="333.3" cy="52.1" r="1.85"/>
<circle cx="333.3" cy="56.5" r="1.85"/>
<circle cx="338.2" cy="56.5" r=".21"/>
<circle cx="338.2" cy="52.1" r=".21"/>
<circle cx="338.2" cy="56.5" r=".66"/>
<circle cx="338.2" cy="52.1" r=".66"/>
<circle cx="338.2" cy="56.5" r=".96"/>
<circle cx="338.2" cy="52.1" r=".96"/>
<circle cx="338.2" cy="56.5" r="1.25"/>
<circle cx="338.2" cy="52.1" r="1.25"/>
<circle cx="338.2" cy="56.5" r="1.55"/>
<circle cx="338.2" cy="52.1" r="1.55"/>
<circle cx="338.2" cy="56.5" r="1.85"/>
<circle cx="338.2" cy="52.1" r="1.85"/>
<circle cx="343.1" cy="56.5" r=".21"/>
<circle cx="343.1" cy="52.1" r=".21"/>
<circle cx="343.1" cy="56.5" r=".66"/>
<circle cx="343.1" cy="52.1" r=".66"/>
<circle cx="343.1" cy="52.1" r=".96"/>
<circle cx="343.1" cy="56.5" r=".96"/>
<circle cx="343.1" cy="56.5" r="1.25"/>
<circle cx="343.1" cy="52.1" r="1.25"/>
<circle cx="343.1" cy="56.5" r="1.55"/>
<circle cx="343.1" cy="52.1" r="1.55"/>
<circle cx="343.1" cy="56.5" r="1.85"/>
<circle cx="343.1" cy="52.1" r="1.85"/>
<circle cx="254.8" cy="168.5" r="1.55"/>
<circle cx="254.8" cy="173.4" r="1.55"/>
<circle cx="254.8" cy="178.3" r="1.55"/>
<circle cx="254.8" cy="168.5" r="1.25"/>
<circle cx="254.8" cy="178.3" r="1.25"/>
<circle cx="254.8" cy="173.4" r="1.25"/>
<circle cx="254.8" cy="168.5" r=".96"/>
<circle cx="254.8" cy="173.4" r=".96"/>
<circle cx="254.8" cy="178.3" r=".96"/>
<circle cx="254.8" cy="178.3" r=".66"/>
<circle cx="254.8" cy="173.4" r=".66"/>
<circle cx="254.8" cy="168.5" r=".66"/>
<circle cx="254.8" cy="173.4" r=".21"/>
<circle cx="254.8" cy="168.5" r=".21"/>
<circle cx="254.8" cy="178.3" r=".21"/>
<circle cx="254.8" cy="178.3" r="1.85"/>
<circle cx="254.8" cy="168.5" r="1.85"/>
<circle cx="254.8" cy="173.4" r="1.85"/>
<circle cx="259.2" cy="168.5" r="1.55"/>
<circle cx="259.2" cy="173.4" r="1.55"/>
<circle cx="259.2" cy="178.3" r="1.55"/>
<circle cx="259.2" cy="178.3" r="1.25"/>
<circle cx="259.2" cy="168.5" r="1.25"/>
<circle cx="259.2" cy="173.4" r="1.25"/>
<circle cx="259.2" cy="173.4" r=".96"/>
<circle cx="259.2" cy="168.5" r=".96"/>
<circle cx="259.2" cy="178.3" r=".96"/>
<circle cx="259.2" cy="178.3" r=".66"/>
<circle cx="259.2" cy="168.5" r=".66"/>
<circle cx="259.2" cy="173.4" r=".66"/>
<circle cx="259.2" cy="168.5" r=".21"/>
<circle cx="259.2" cy="173.4" r=".21"/>
<circle cx="259.2" cy="178.3" r=".21"/>
<circle cx="259.2" cy="173.4" r="1.85"/>
<circle cx="259.2" cy="178.3" r="1.85"/>
<circle cx="259.2" cy="168.5" r="1.85"/>
<circle cx="254.8" cy="183.3" r="1.55"/>
<circle cx="254.8" cy="193.1" r="1.55"/>
<circle cx="254.8" cy="188.2" r="1.55"/>
<circle cx="254.8" cy="188.2" r="1.25"/>
<circle cx="254.8" cy="193.1" r="1.25"/>
<circle cx="254.8" cy="183.3" r="1.25"/>
<circle cx="254.8" cy="193.1" r=".96"/>
<circle cx="254.8" cy="183.3" r=".96"/>
<circle cx="254.8" cy="188.2" r=".96"/>
<circle cx="254.8" cy="183.3" r=".66"/>
<circle cx="254.8" cy="188.2" r=".66"/>
<circle cx="254.8" cy="193.1" r=".66"/>
<circle cx="254.8" cy="183.3" r=".21"/>
<circle cx="254.8" cy="188.2" r=".21"/>
<circle cx="254.8" cy="193.1" r=".21"/>
<circle cx="254.8" cy="183.3" r="1.85"/>
<circle cx="254.8" cy="193.1" r="1.85"/>
<circle cx="254.8" cy="188.2" r="1.85"/>
<circle cx="259.2" cy="193.1" r="1.55"/>
<circle cx="259.2" cy="183.3" r="1.55"/>
<circle cx="259.2" cy="188.2" r="1.55"/>
<circle cx="259.2" cy="193.1" r="1.25"/>
<circle cx="259.2" cy="183.3" r="1.25"/>
<circle cx="259.2" cy="188.2" r="1.25"/>
<circle cx="259.2" cy="193.1" r=".96"/>
<circle cx="259.2" cy="188.2" r=".96"/>
<circle cx="259.2" cy="183.3" r=".96"/>
<circle cx="259.2" cy="188.2" r=".66"/>
<circle cx="259.2" cy="183.3" r=".66"/>
<circle cx="259.2" cy="193.1" r=".66"/>
<circle cx="259.2" cy="193.1" r=".21"/>
<circle cx="259.2" cy="188.2" r=".21"/>
<circle cx="259.2" cy="183.3" r=".21"/>
<circle cx="259.2" cy="183.3" r="1.85"/>
<circle cx="259.2" cy="188.2" r="1.85"/>
<circle cx="259.2" cy="193.1" r="1.85"/>
</g>
<!-- layer: 0 -->
<g fill="none" stroke="#000" stroke-width=".19">
<path d="M282.1 108.9h120.8v9.8h-120.8zM282.1 114.1h120.8M282.3 108.2h20.6M287.2 108.9v9.8M294.2 108.9v9.8M300.9 108.9v9.8M306 108.9v9.8M314.2 108.9v9.8M325.7 110.7h77.2M325.7 108.9v9.8M330.7 110.7v8M335.8 110.7v8"/>
<path d="M344.6 108.9v9.8M353.4 108.9v9.8M367.4 108.9v9.8M381.1 110.7v8M389.6 110.7v8M263.5 178.3l-1.3 1.3M280.3 178.3l-1.2 1.3M263.5 190.3l-1.3 1.3M265.6 180.7l-1.3 1.3M265.6 190.3l-1.3 1.3M265.8 180.1l1.3 1.2M265.8 189.4l1.3 1.3"/>
<path d="M280.3 180.7l-1.2 1.3M103.8 244.9h151.9"/>
<circle cx="113.9" cy="244.9" r="10.1"/>
</g>
<!-- layer: fcu line -->
<path d="M329.4 66.1h5.3M262.8 180.4h16.9" fill="none" stroke="#000" stroke-width=".19"/>
<!-- layer: fcu return -->
<path d="M329.4 66.4h5.3M279.7 180.7h-14.8v9.4h-2.1" fill="none" stroke="#000" stroke-width=".19"/>
<!-- layer: Legends -->
<g fill="none" stroke="#000" stroke-width=".19">
<path d="M339.5 78.6h-13.2v4.1M323.7 82.1h7.2v4h-7.2zM323.7 84.1h7.2M330.1 85.4h9.4M339.5 80.5h-10.6v2.2M240.5 173.5h9.2v5.2h-9.2zM240.5 176.1h9.2M262.8 178.2v1.9M262.8 179h6.4M273.3 179h6.4M279.7 178.2v1.9M262.8 191h3.4"/>
<path d="M262.8 190.3v1.4M264.9 181v1.1M264.9 190.3v1.4M264.9 181.4h5.4M265.2 180.7h2M265.2 190.1h2M266.5 180.7v2.7M266.5 187.4v2.7M274.3 181.4h5.4M279.7 181v1.1"/>
</g>
<!-- layer: template -->
<path d="M26 284.3h380.6l-.2-.1zM26 284.3l.2-.1h380.2zM26 12.8v271.5l.2-.1zM26 12.8l.2 .2v271.2zM26 12.8l.2 .2 380.4-.2zM26.2 13l380.4-.2-.2 .2zM406.6 12.8l-.2 .2 .2 271.3zM406.4 13l.2 271.3-.2-.1z" fill="#000" stroke="#000" stroke-width=".19"/>
<g fill="none" stroke="#000" stroke-width=".19">
<path d="M26 262.7h380.6M31.2 279l.1 .1a.61 .61 0 0 0-.7-.8v.1a.7 .7 0 0 0 .7 .7M31.7 274.4v1.2l-.8-.2M31.7 279.5a.58 .58 0 0 1-1 .1l.1-.1a.7 .7 0 0 1 .9 .1M31.7 274.3v.1l.3 .5a6.5 6.5 0 0 0 2.4 2.1 .37 .37 0 0 1 .4 .2 .37 .37 0 0 1-.3 .5l-.2 .1a.41 .41 0 0 0-.1 .5 .41 .41 0 0 0 .5 .3 6.6 6.6 0 0 0 5.6-.4v-.2l-.3-.3a.48 .48 0 0 1-.3-.6 .48 .48 0 0 1 .6-.3 3.7 3.7 0 0 0 2.4-2.4l.1 1.1h.8a7.7 7.7 0 0 1-2.8 2.3l-.4 .2-.1 .2a.85 .85 0 0 1-.5 1.4 8.7 8.7 0 0 1-5.5-.2l-.2-.4 .1-.5a.78 .78 0 0 0-.8-1l-1.8-1.3-.7-.8h.2M31.8 274.3h-.1M31.9 279.4h-.1a.84 .84 0 0 1-.2-1 .49 .49 0 0 1 .4 .7l-.2 .3M32.4 268.1h9.8l-.1 3.6a8 8 0 0 1-4.9 6.1 8.1 8.1 0 0 1-4.8-6.1zM32.5 279.9h-.1a.82 .82 0 0 1-.2-1 .62 .62 0 0 1 .2 1M35.8 273.4l-1.3 2.1 1.3-1.8M35.8 268.3l.6 1.5-1.5-1.5-.2 .2 1.4 1.5-3.1-1.7 2.9 2-3.4-.7 3.4 1.1-3.2 .2 3.3 .2-3.3 1 3.3-.7-3 1.8 3.1-1.4-2.5 2.6 2.7-2.3M35.9 272.7l.3-.2a.72 .72 0 0 1 1.1 0 .85 .85 0 0 1 1.3 .2h.1l-.3 1.4-.4-.2-.8 .1-.4-.2-.5 .3h-.2z"/>
<path d="M35.9 268.3l.8 1.3-.2-1.2 .2-.1 .4 1.1v-1.1M36.6 271.4v.1a.32 .32 0 0 0 .1 .4 .32 .32 0 0 0 .4 0l.6-.1a.19 .19 0 0 0 .3-.1 .19 .19 0 0 0-.1-.2h-1.3M36.7 272.1v.1l-1.1 .3 .4 1.7a.37 .37 0 0 0 .6-.1l.7 .1a.75 .75 0 0 1 1 0h.2l.4-1.6-.4-.1-.4-.3-.3-.1M36.7 271.8v.4M36.7 274l-1.1 2.6 .7-2.3M37.1 277.7a8.1 8.1 0 0 0 4.8-6.1v-3.3h-9.3v3.3a8 8 0 0 0 4.8 6.1M37.1 269.9l.3 .2v-.3l.2 .4a.31 .31 0 0 0-.1 .3 .31 .31 0 0 0 .3 .2l-.2 .6-.4 .1a.77 .77 0 0 1-.2-1.3zM37.1 276.2h.3M37.1 276.3h.3M37.2 276.6h.1M37.4 276.5h-.2M37.5 268.3v1.1l.4-1.1"/>
<path d="M37.6 274.1l-.4 3.5-.2-3.5M37.8 271.8v.4M37.9 274.1l.9 2.6-.5-2.5M38 268.3l-.1 1.3 1-1.3-.7 1.5 1.7-1.5-1.4 1.7 3.2-1.7-3.1 2.1 3.3-.7-3.2 1.1 3.2 .1-3.1 .2 2.9 1.1-3.1-.7 2.8 1.7-2.9-1.4 2.4 2.6-2.7-2.4M38.8 273.3l1.1 2.3-1.2-2M41.5 279.3l.1-.1a.47 .47 0 0 1 .1 .7l-.3 .4-.1-.5zM42 279.8h.1a.7 .7 0 0 0 .1-1l-.2 .6 .1 .4M42.2 280l.5 .3a.34 .34 0 0 0 .5-.2h-.1a.7 .7 0 0 0-.9-.1M42.6 279.4l.1-.1a.7 .7 0 0 0 .1-1l-.2 .6 .1 .5M42.8 279.5l.5 .3a.34 .34 0 0 0 .5-.1v-.1a.74 .74 0 0 0-1 0M43.3 279l-.1 .1a.62 .62 0 0 1 .8-.8v.1a.75 .75 0 0 1-.8 .7M92.8 278.9h149.6"/>
<path d="M92.8 262.7v21.6M92.8 265.4h259.3M92.8 276.2h100M140.9 262.7v21.6M165.9 276.2v8.1M192.8 262.7v21.6M242.4 262.7v21.6M285.9 278.9h66.2M285.9 273.5h66.2M285.9 262.7v21.6M313.8 270.8h38.3M313.8 268.1h92.8"/>
<path d="M313.8 262.7v21.6M313.8 276.2h38.3M319.2 262.7v21.6M344 262.7v21.6M352.1 262.7v21.6M386.2 262.7v21.6M391 275.4h10.1M32.3 280l-.5 .3a.31 .31 0 0 1-.3 .1 .31 .31 0 0 1-.2-.3v-.1a.72 .72 0 0 1 1 .1M32.9 280.5a.57 .57 0 0 1-.5 .3 .57 .57 0 0 1-.5-.3h.1a.69 .69 0 0 1 .9 0M33.1 280.3h-.1a.7 .7 0 0 1 0-1l.2 .5-.1 .5M41.5 280.4a.57 .57 0 0 0 .5 .4 .57 .57 0 0 0 .5-.3 .74 .74 0 0 0-1 0M46.9 280.1h45"/>
<path d="M92.8 281.6h100M313.8 281.6h38.3"/>
<circle cx="37.3" cy="273.3" r="9.5"/>
<circle cx="37.3" cy="273.3" r="7.3"/>
<circle cx="396" cy="275.4" r="5.1"/>
</g>
<!-- layer: PATHS -->
<g fill="#000" stroke="#000" stroke-width=".19">
<path d="M52.9 35.5l.6 3h-.6zM52.9 38.5h.3zM52.9 38.5h.6zM49.6 41.1l2.2-.2 .2 .2zM52.3 45.4h.3zM52.3 45.4h.6zM52.9 40.9h1.1l-.8 .8zM52.9 42v.3h-.3zM53.2 42.3h3.1v.3zM56.3 42h3.1l-1.6 .3z"/>
<path d="M52.9 38.5h.6zM53.2 38.5l.3 .1z"/>
<path d="M52.9 38.5l.6 .1zM52.9 38.5l.6 .1z"/>
<path d="M52.9 38.6l1.1 2.3-.5-2.3zM52.9 38.6l1.1 2.3h-1.1z"/>
<path d="M43.2 41.7l6.2 .3 .1-.3zM40 42l3.2-.3 6.2 .3z"/>
<path d="M46.4 41.4l3.1 .3v-.3zM43.2 41.7l3.2-.3 3.1 .3z"/>
<path d="M49.6 41.1h2.4l.3 .3zM49.6 41.1l-.1 .3h2.8zM46.4 41.4l3.2-.3-.1 .3z"/>
<path d="M52.3 45.4h.6zM52.6 45.4h.3z"/>
<path d="M52.3 45.4h.6zM52.3 45.4h.6v3z"/>
<path d="M49.5 41.4l3.1 .3-.3-.3zM49.5 41.4l3.1 .3h-3.1z"/>
<path d="M49.5 41.7l3.4 .3-.3-.3zM49.5 41.7l3.4 .3h-3.5z"/>
<path d="M52.9 40.9v.8h.3zM52.9 41.7h.3l-.3 .3z"/>
<path d="M52.6 42.3l.3 .7v-.7zM51.8 43l.8-.7 .3 .7z"/>
<path d="M51.8 43l1.1 2.4v-2.4zM51.8 43l1.1 2.4h-.6z"/>
<path d="M53.2 42.3l.3 .3h2.8zM53.5 42.6h2.8l-2.3 .4z"/>
<path d="M56.3 42v.3h1.5zM56.3 42.3h1.5l-1.5 .3z"/>
<path d="M52.9 42l3.4 .3v-.3zM52.9 42l3.4 .3h-3.1z"/>
</g>
<g fill="none" stroke="#000" stroke-width=".19">
<path d="M50.5 39.5l2.4 2.5M51.2 35.4l3.4 13.1M52.9 35.5v12.9M52.9 35.5l1.1 5.4 5.4 1.1M52.9 35.5l-1.1 5.4-11.8 1.1M55.3 39.5l-2.4 2.5M55.5 35.7l-5.2 12.5M59.2 39.4l-12.6 5.2M40 42h19.4M40 42l11.8 1M46.3 40.3l13.1 3.4M51.8 43l1.1 5.4"/>
<path d="M51.8 43l-5.1 1.6M52.9 42l-2.4 2.4M52.9 42l2.4 2.4M59.4 42l-5.4 1-1.1 5.4"/>
<circle cx="52.9" cy="42" r="3.4"/>
</g>
<text font-size="10.6" x="49" y="271.8">BatStateU</text>
<g font-size="8.2">
<text x="110.5" y="243.1">M</text>
<text x="131.1" y="240.2">ROOF DECK PIPING LAYOUT</text>
<text x="111.3" y="251.9">5</text>
</g>
<text font-size="5.9" x="310.6" y="43.2">LEGENDS</text>
<g font-size="4.5">
<text x="51.8" y="34.7">E</text>
<text x="36.5" y="43.1">N</text>
<text x="59.9" y="43.1">S</text>
<text x="50.9" y="52">W</text>
</g>
<g font-size="3.9">
<text x="127" y="249.1">SCALE</text>
<text x="245.3" y="249.1">1:400</text>
</g>
<text font-size="3.7" x="394.7" y="274.6">M</text>
<text font-size="2.9" x="395.3" y="278.3">5</text>
<g font-size="2.7">
<text x="353" y="266.7">SHEET CONTENT</text>
<text x="386.8" y="266.4">SHEET NO.</text>
<text x="255.9" y="271.9">TEAM ABU</text>
</g>
<text font-size="2.5" x="249.2" y="280.5">ENGR. RONIEL A. AZUCENA</text>
<g font-size="2.4">
<text x="102.2" y="271.2">ENGR. MARK KERVIN N. ABU</text>
<text x="151.9" y="270.9">ENGR. ALLAN B. DE VILLA</text>
<text x="195.2" y="271.3">PROPOSED THREE STOREY HOSPITAL</text>
</g>
<g font-size="2.3">
<text x="30.6" y="269.4" transform="rotate(-56 30.6 269.4)">A</text>
<text x="31.7" y="268.1" transform="rotate(-57 31.7 268.1)">S</text>
<text x="33.3" y="266.8" transform="rotate(-33 33.3 266.8)">S</text>
<text x="34.3" y="266.2" transform="rotate(-15 34.3 266.2)">T</text>
<text x="35.4" y="265.8" transform="rotate(-6 35.4 265.8)">A</text>
<text x="36.9" y="265.7" transform="rotate(3 36.9 265.7)">T</text>
<text x="38.4" y="265.8" transform="rotate(11 38.4 265.8)">E</text>
<text x="40.7" y="266.4" transform="rotate(36 40.7 266.4)">U</text>
<text x="41.9" y="267.3" transform="rotate(46 41.9 267.3)">N</text>
<text x="43.1" y="268.4" transform="rotate(52 43.1 268.4)">I</text>
<text x="43.5" y="268.9" transform="rotate(62 43.5 268.9)">V</text>
<text x="29.6" y="274" transform="rotate(-85 29.6 274)">A</text>
<text x="29.7" y="272.3" transform="rotate(-78 29.7 272.3)">N</text>
<text x="29.8" y="275.1" transform="rotate(-94 29.8 275.1)">T</text>
<text x="30.1" y="270.9" transform="rotate(-66 30.1 270.9)">G</text>
<text x="44.3" y="270.3" transform="rotate(75 44.3 270.3)">E</text>
<text x="44.7" y="275.2" transform="rotate(114 44.7 275.2)">T</text>
<text x="44.7" y="271.7" transform="rotate(84 44.7 271.7)">R</text>
<text x="44.8" y="274.5" transform="rotate(100 44.8 274.5)">I</text>
<text x="44.9" y="273.2" transform="rotate(94 44.9 273.2)">S</text>
<text x="30.3" y="276.5" transform="rotate(-110 30.3 276.5)">A</text>
<text x="31" y="277.7" transform="rotate(-115 31 277.7)">B</text>
<text x="44.1" y="276.5" transform="rotate(122 44.1 276.5)">Y</text>
<text x="45.8" y="282.6">MECHANICAL ENGINEERING DEPARTMENT</text>
</g>
<g font-size="2.1">
<text x="321.6" y="75.6">INDOOR UNIT IDENTIFICATION</text>
<text x="321.9" y="92.2">GENERAL NOTES:</text>
<text x="61.5" y="274.5">BATANGAS STATE UNIVERSITY</text>
<text x="54.9" y="276.8">Gov. Pablo Borbon Main Campus II</text>
<text x="65.2" y="279.1">Alangilan, Batangas City</text>
</g>
<g font-size="1.8">
<text x="349.4" y="55.2">CHILLER</text>
<text x="349.8" y="66.7">PIPING</text>
<text x="340.2" y="81.1">UNIT DESIGNATION</text>
<text x="340.3" y="78.9">TAG NO.</text>
<text x="340.2" y="85.9">UNIT COOLING CAPACITY</text>
<text x="269.6" y="179.6">4.00</text>
<text x="270.6" y="182">3.50</text>
<text x="266.5" y="191.6">0.50</text>
<text x="267.1" y="187.1" transform="rotate(-90 267.1 187.1)">2.22</text>
<text x="93.7" y="264.6">PROJECT LEADER</text>
<text x="195.1" y="264.7">PROJECT / LOCATION:</text>
<text x="243.2" y="264.7">OWNER</text>
<text x="314.9" y="264.7">No.</text>
<text x="316" y="267.3">1</text>
<text x="321.7" y="264.7">REVISIONS</text>
<text x="323.2" y="267.4">DRAWING DETAILS</text>
<text x="344.7" y="264.7">DATE</text>
<text x="290.9" y="270.5">ABU, MARK KERVIN N.</text>
<text x="316" y="270.2">2</text>
<text x="316.1" y="272.8">3</text>
<text x="323.2" y="270.2">DRAWING DETAILS</text>
<text x="323.3" y="272.8">DRAWING DETAILS</text>
<text x="353.5" y="271.4">ROOF DECK PIPING LAYOUT</text>
<text x="290.9" y="276.8">AZUCENA, RONIEL A.</text>
<text x="194.5" y="282.4">BATANGAS CITY</text>
<text x="259.5" y="282.8">PRESIDENT</text>
<text x="288" y="282.1">CASTILLO, JOHN ADRIAN M.</text>
</g>
<g font-size="1.6">
<text x="107.2" y="273">MECHANICAL ENGINEER</text>
<text x="150.8" y="273">PROFESSIONAL MECHANICAL ENGINEER</text>
<text x="94.4" y="280.8">GROUP NO: 12</text>
<text x="94.5" y="278">SECTION: ME - 5103</text>
<text x="166.9" y="280.8">Issued on:</text>
<text x="167" y="278">PTR No.</text>
<text x="94.5" y="283.6">DATE SUB: JANUARY 07, 2020</text>
<text x="167" y="283.6">Issued at:</text>
</g>
<g font-size="1.5">
<text x="325" y="85.6">4.1KW</text>
<text x="241.2" y="177.8">668.10 KW</text>
<text x="243.8" y="175.6">CH-1</text>
</g>
<g font-size="1.4">
<text x="282.3" y="107.9">AIR COOLED LIQUID CHILLER</text>
<text x="344" y="267.3">12/10/2019</text>
<text x="344" y="270.2">12/22/2019</text>
<text x="344.1" y="272.8">01/07/2020</text>
</g>
<g font-size="1.3">
<text x="283.1" y="111.2">UNIT</text>
<text x="283.5" y="112.7">NO.</text>
<text x="287.4" y="112">LOCATION</text>
<text x="294.8" y="112">SERVICE</text>
<text x="302" y="111.9">QTY.</text>
<text x="306.9" y="111.1">CAPACITY</text>
<text x="308.7" y="112.6">(kW)</text>
<text x="315" y="112.6">Temperature (°C)</text>
<text x="317.6" y="111.1">Ambient</text>
<text x="326.7" y="112">W.I.T</text>
<text x="327" y="113.5">(°C)</text>
<text x="330" y="110.3">WATER COOLER</text>
<text x="331.6" y="112">W.L.T</text>
<text x="332.1" y="113.5">(°C)</text>
<text x="336.5" y="112">FLOW RATE</text>
<text x="338.8" y="113.5">(L/S)</text>
<text x="346.2" y="112.1">FOULING</text>
<text x="346.4" y="113.6">FACTOR</text>
<text x="358.8" y="112.9">TYPE</text>
<text x="369.6" y="112.9">REFRIGERANT</text>
<text x="380.6" y="110.3">COMPRESSOR</text>
<text x="381.4" y="113.5">POWER (kW)</text>
<text x="381.6" y="112">CONSUMED</text>
<text x="390.7" y="113.6">CHARACTERISTIC</text>
<text x="392.3" y="112.1">ELECTRICAL</text>
<text x="283.2" y="116.8">CH-1</text>
<text x="288.8" y="116.1">ROOF</text>
<text x="288.9" y="117.6">DECK</text>
<text x="294.4" y="115.3">CHILLERS</text>
<text x="295" y="118.4">SUPPLY</text>
<text x="295.3" y="116.8">WATER</text>
<text x="303.2" y="116.8">1</text>
<text x="308.2" y="116.8">668.10</text>
<text x="319.2" y="116.8">50</text>
<text x="327.5" y="116.8">45</text>
<text x="332.5" y="116.8">15</text>
<text x="338.6" y="116.8">31.85</text>
<text x="347.8" y="116.8">0.02</text>
<text x="355.3" y="116.1">SEMI-HERMETIC</text>
<text x="358" y="117.6">SCREW</text>
<text x="372.2" y="116.8">R134A</text>
<text x="383.4" y="116.8">192.80</text>
<text x="393.8" y="116.8">400/3/50</text>
<text x="287" y="264.6">PREPARED BY:</text>
<text x="33.3" y="280.9" transform="rotate(28 33.3 280.9)">P</text>
<text x="34" y="281.3" transform="rotate(18 34 281.3)">H</text>
<text x="35" y="281.6" transform="rotate(10 35 281.6)">I</text>
<text x="35.6" y="281.7" transform="rotate(9 35.6 281.7)">L</text>
<text x="36.1" y="278.7" transform="rotate(9 36.1 278.7)">1</text>
<text x="36.4" y="281.9" transform="rotate(1 36.4 281.9)">I</text>
<text x="36.7" y="278.8">90</text>
<text x="36.9" y="281.9">P</text>
<text x="37.6" y="281.9" transform="rotate(-8 37.6 281.9)">PI</text>
<text x="38" y="278.8" transform="rotate(-15 38 278.8)">3</text>
<text x="38.8" y="281.8" transform="rotate(-13 38.8 281.8)">N</text>
<text x="39.8" y="281.6" transform="rotate(-14 39.8 281.6)">ES</text>
</g>
<g font-size="1.2">
<text x="324.6" y="83.7">FCU5-B19</text>
<text x="321.6" y="94.3">1.</text>
<text x="321.7" y="95.7">2.</text>
<text x="324.3" y="94.3">THIS DRAWING SHOWS THE THIRD FLOOR PIPING LAYOUT.</text>
<text x="324.3" y="95.7">ALL DIMENSION ARE IN M UNLESS OTHERWISE SPECIFIED.</text>
<text x="321.7" y="97.1">3.</text>
<text x="324.2" y="98.5">BALANCING, TESTING, AND COMMISSIONING OF THE WHOLE AIR</text>
<text x="324.2" y="99.9">CONDITIONING AND VENTILATION SYSTEM.</text>
<text x="324.3" y="97.1">THE MECHANICAL CONTRACTOR SHALL BE RESPONSIBLE FOR ALL THE</text>
</g>
<g font-size="1.1">
<text x="50.4" y="33.3" transform="rotate(81 50.4 33.3)">ene</text>
<text x="56" y="33.7" transform="rotate(112 56 33.7)">ese</text>
<text x="44" y="40.2" transform="rotate(14 44 40.2)">nne</text>
<text x="49.1" y="38.5" transform="rotate(45 49.1 38.5)">nE</text>
<text x="56.1" y="38.3" transform="rotate(135 56.1 38.3)">se</text>
<text x="60.9" y="38.4" transform="rotate(157 60.9 38.4)">sse</text>
<text x="46.2" y="44.3" transform="rotate(158 46.2 44.3)">nnw</text>
<text x="50" y="44.2" transform="rotate(135 50 44.2)">nw</text>
<text x="55.1" y="44.7" transform="rotate(45 55.1 44.7)">sw</text>
<text x="59.7" y="44.1" transform="rotate(14 59.7 44.1)">ssw</text>
<text x="49.8" y="48.3" transform="rotate(113 49.8 48.3)">wnw</text>
<text x="54.3" y="48.8" transform="rotate(82 54.3 48.8)">wsw</text>
</g>
</svg>
